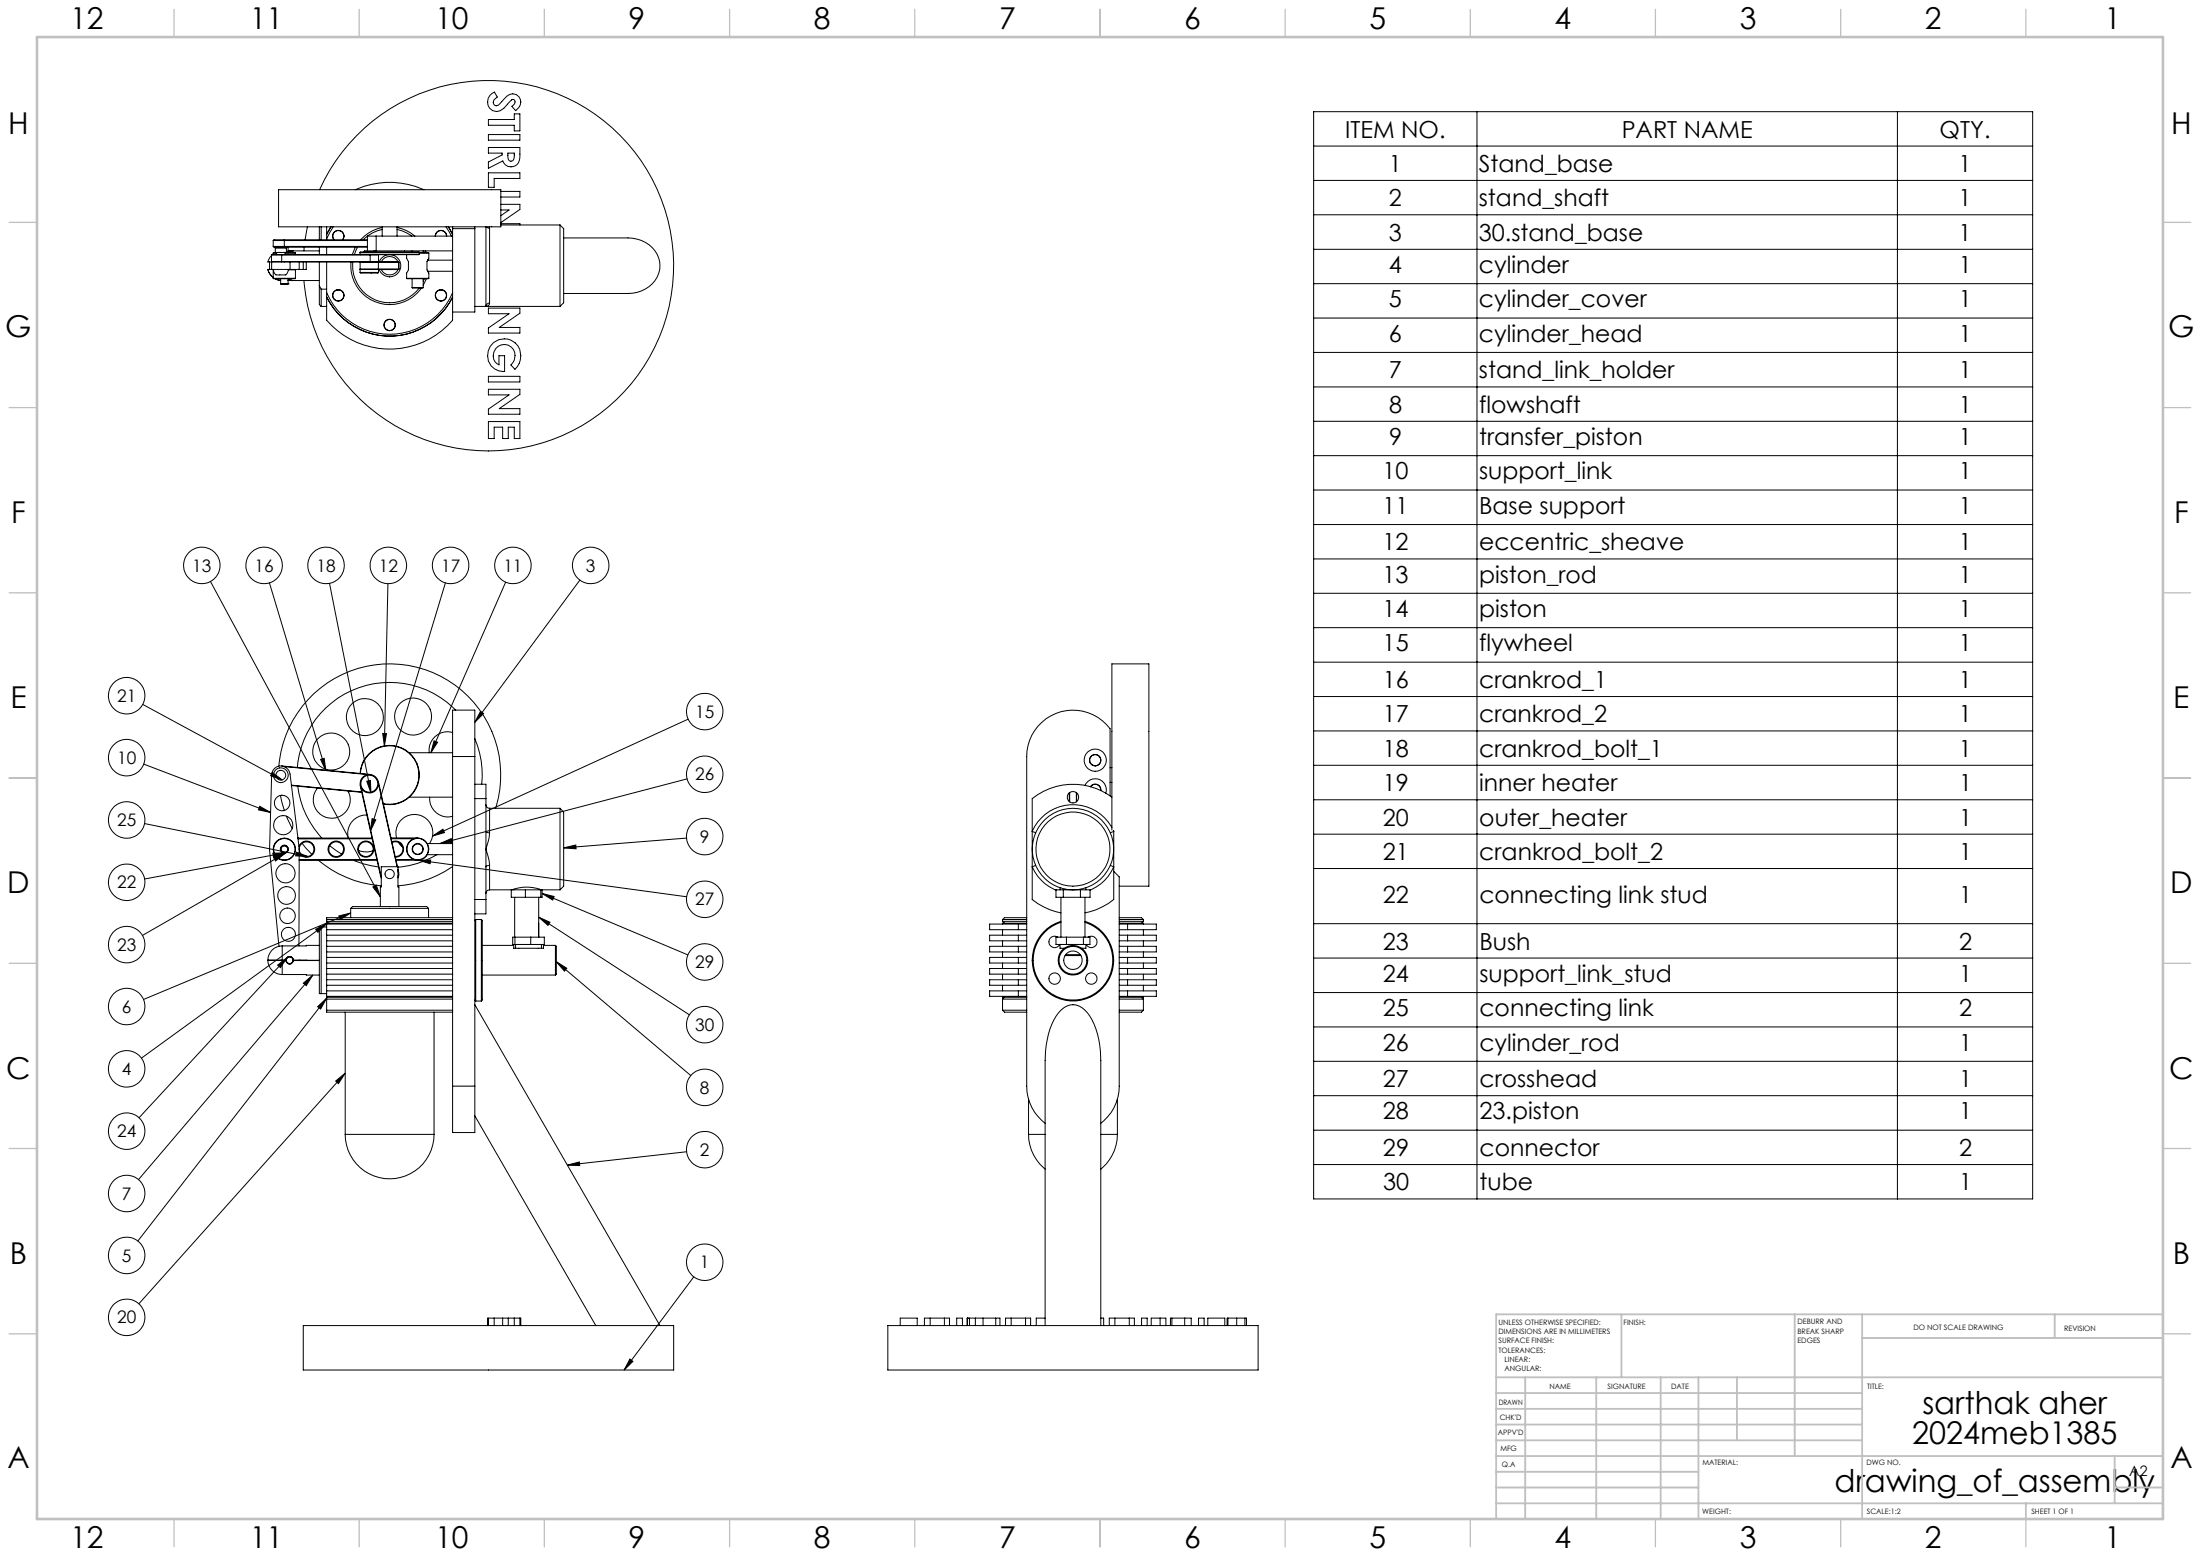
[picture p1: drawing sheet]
<svg xmlns="http://www.w3.org/2000/svg" width="594mm" height="420mm" viewBox="0 0 594 420" stroke-linecap="round" stroke-linejoin="round" font-family="sans-serif">
<g fill="none" stroke="#000" stroke-width=".27">
<path d="M131.9 39.8h8.5a6.7 6.7 0 0 1-.8 4.6 2.4 2.4 0 0 1-3.9-1l-3.8 2v-1.7l3.7-1.9v-.5h-3.7zM131.9 32.3h7v-1.6h1.5v4.6h-1.5v-1.5h-7zM131.9 36.3h8.5v1.5h-8.5zM132.3 25.8l1.2-.9 .8 1.3-.8 .7a.95 .95 0 0 0 0 1.4 .95 .95 0 0 0 1.4-.2l.6-.7a4.3 4.3 0 0 1 2.9-2.1 2.38 2.38 0 0 1 2.2 2 2.38 2.38 0 0 1-1.4 2.6l-1-1.2 .7-.6 .2-.6-.2-.5-.4-.2a2.19 2.19 0 0 0-1.5 1.3 4.4 4.4 0 0 1-2.9 2 2.61 2.61 0 0 1-2.3-1.6 2.61 2.61 0 0 1 .5-2.7zM354.7 30.1h194.1v293.5h-194.1zM354.7 39.4h194.1M398.8 30.1v293.5M512.3 30.1v293.5M75.2 51.2h60v10h-60zM86.3 51.2a50 50 0 0 1 80.7-15.1 50 50 0 0 1-14 80.9 50 50 0 0 1-70.9-41.3M95.9 51.2a22.5 22.5 0 0 1 18.6 0M131.9 46.7h8.5v1.5h-7v2.4h-1.5z"/>
<path d="M135.2 51.7h5.2v1.5h-5.2M135.2 55.2h5.2v1.3l-5.2 3.6M135.2 56.7h2.2l-2.2 1.5M137.1 41.3h1.8l-.2 1.6a.78 .78 0 0 1-.7 .6 .78 .78 0 0 1-.8-.5zM354.7 48.7h194.1M354.7 58h194.1M72.8 72.7h-.5a4 4 0 0 0 1.5 2.2M72.8 70.7h.5M72.8 72.7h.5M72.8 70.7v2M73.3 69l-1 1.7h.5M73.3 70.6h28.9"/>
<path d="M73.3 68.8h28.9M73.3 70.6l.1 .1M73.3 68.8v1.8M73.3 72.7h5M73.3 70.7h26.6M73.3 70.7v2M73.8 68.5l-.2 .2M73.8 64.9h25.4M73.8 66.5h25.4M73.8 66.5l.2 .2h.6M73.8 72.8h.1M73.8 75.1h6"/>
<path d="M73.8 68.3h.9M73.8 64.9v1.6M73.8 68.3v.4M73.8 72.8v2.3M73.8 72.7l.1 .4a1.22 1.22 0 0 0 1.7 1.1h.9a1.21 1.21 0 0 0 1.3-1.5M74.3 75.2l1.5 .5M74.3 67v1.1h3v-1.1M74.3 67h3M74.5 68.1l-.2 .1M74.6 66.7h2.5M74.6 66.7l-.3 .3M74.7 68.2l-.9 .1"/>
<path d="M74.7 68.1v.6M75.8 76.6h2M75.8 75.2v1.4M76.1 68.7l-2.8 .1M76.1 68.7v2M76.1 68.7h21.2M76.8 64.7h-2.8l-.2 .2M76.8 64.7h22.4M76.8 64.7v2M77 68.3h2.8M77 68.2l2.8 .1M77 68.1v.6"/>
<path d="M77.1 66.7l.2 .3M77.1 66.7h22.1M77.8 67.7h1.3M77.8 75.7h1.3M77.8 76.6h.1M77.8 66.7v1.5M77.8 75.2v1.4M77.8 72.8h2M78.3 70.7v2M78.7 75.6h-.9l8.4 .1M79.7 72.7l.1 .1M79.8 68.3v.4"/>
<path d="M79.8 72.8v2.3M80.8 70.7v2M81.9 70.7v2M82.1 66.7v1M82.7 70.7v2h-4.4M83 61.2l-.6 3.5M86.2 67.7l-8.4 .1h.9M86.2 61.2v3.5M86.2 77.1v5.1l.5 .5M86.2 77.1l.5 1M86.2 66.7v2M86.2 70.7v6.4"/>
<path d="M86.7 61.2v3.5M86.7 78.1v4.6M86.7 78.1h1.5M88.2 79a18.5 18.5 0 0 0 17 11.2 18.5 18.5 0 0 0 17-11.2M88.2 70.7v15.7a22.5 22.5 0 0 0 34 0v-2.2M88.2 61.2v3.5M88.2 66.7v2M89.4 61.2l-1.2 2M90 61.2l-1.8 3.2M90.2 64.7a1.54 1.54 0 0 1 .1-2.1 1.54 1.54 0 0 1 2.1 0 1.54 1.54 0 0 1 .1 2.1M90.2 64.7a1.49 1.49 0 0 1 .1-2.1 1.49 1.49 0 0 1 2.1 0 1.49 1.49 0 0 1 .1 2.1M91.1 78.3h.5"/>
<path d="M94.8 70.7a10.5 10.5 0 0 0 6.8 10.9 10.5 10.5 0 0 0 12.2-3.9M95.3 70.7a10 10 0 0 0 6.3 10.4 10 10 0 0 0 11.6-3.4M96 66.7l-.9 2M96.6 66.7l-.9 2M97.2 68.6h16M97.2 68.1h16M97.2 68.1v.5M97.2 68.6l.1 .1M97.2 73.5l.2 .2h4.6l.2-.2M97.2 73.5h5M97.2 70.8h5M97.2 72.6h5"/>
<path d="M97.2 70.8v1.8M97.2 72.6l.1 .1M97.3 70.7l-.1 .1M98.2 67.9v.1M99.2 67.7h-.8l-.2 .2M99.2 67.7h23M99.9 70.7h2.2M99.9 68.7v2M101 67.7l.2 .2h-3M101.2 67.7v.3M101.6 63.7v4M102.1 70.7l.1 .1"/>
<path d="M102.1 70.7h5.5M102.1 68.7l.1 .1M102.2 70.8v1.8M102.2 72.6l-.1 .1M102.2 70.8h5.5M102.2 72.6h5.5M102.2 72.7h-5v.8M102.2 68.8v1.8M102.2 72.7v.8M102.2 70.6l-.1 .1M102.2 72.7h5.4M102.4 70.7a3 3 0 0 1 4.6-1.4 3 3 0 0 1 0 4.8 3 3 0 0 1-4.6-1.4"/>
<path d="M102.9 72.7v.1M102.9 72.8a2.49 2.49 0 0 0 2.3 1.4 2.49 2.49 0 0 0 2.3-1.4M102.9 70.7a2.49 2.49 0 0 1 2.3-1.5 2.49 2.49 0 0 1 2.3 1.5M102.9 72.8h4.6M102.9 70.7h4.6M102.9 70.7h.1M103.2 61.9a10.1 10.1 0 0 0-5.1 2.8M103.2 61.4a10.8 10.8 0 0 0-5.8 3.3M103.2 61.2v2.5M107.2 61.9a10.2 10.2 0 0 1 4 1.8M107.2 61.4a10.4 10.4 0 0 1 4.8 2.3M107.2 61.2v2.5"/>
<path d="M107.5 70.7h.1M107.5 72.7v.1M107.6 70.7v2M107.6 70.7l.1 .1M107.7 70.8v1.8M107.7 72.6l-.1 .1M109.2 67.7v.3M109.8 68.7a2.29 2.29 0 0 0 .5 1.9v2.2a2.49 2.49 0 0 0-.5 2.3M109.8 75.1h6M111.3 77.6h3M111.3 67.7v.3M111.3 75.2v2.4"/>
<path d="M113.2 68.3h2.6M113.2 68.2l2.6 .1M113.2 68.6l-15.9 .1M113.2 68.1v.5M114.3 67.7v.5M114.3 75.2v2.4M114.4 67.7l.2 .5M114.6 75.2l-.3 .7M114.9 67.7l.2 .5M115.1 75.2l-.8 1.8M115.5 73.2h6.7M115.5 70.2h6.7"/>
<path d="M115.6 70.1v.1M115.6 73.2v.2M115.8 68.3a2.57 2.57 0 0 1-.5 2.2v2.3a2.49 2.49 0 0 1 .5 2.3M118.8 78.3h.5M120.4 61.2l1.5 2.5M120.5 63.7a1.52 1.52 0 0 0-1.5-1.5 1.52 1.52 0 0 0-1.5 1.5 1.55 1.55 0 0 1 1.6-1.5 1.55 1.55 0 0 1 1.5 1.5M121 61.2l1.2 2M122.2 61.7v22.5M122.2 61.2v.5M122.2 63.7h-23v4M122.2 61.7h6M128.2 61.7v22.5h-6"/>
<path d="M128.2 61.2v.5M131.2 61.2v21.5M131.4 61.2l.8 .4M132.1 61.2l.1 .4M132.2 61.6v20.2M135.2 60.4h5.2v.3M135.2 60.7h16M151.2 60.7l1 1v20l-1 1M151.2 60.7v22M152.2 64.2h17.3a8.2 8.2 0 0 1 8.7 7.5 8.1 8.1 0 0 1-8.7 7.5h-17.3M354.7 67.3h194.1M354.7 76.6h194.1"/>
<path d="M86.7 82.7h1.5M88.2 80.2a19 19 0 0 0 17 10.5 19 19 0 0 0 17-10.5M128.2 82.7h23M131.9 83.2h8.5v1.3l-5.6 3.9h5.6v1.5h-8.5v-1.4l5.5-3.8h-5.5zM132.2 81.8a.97 .97 0 0 0-1 .9M132.2 81.8l-.4 .7-.6 .2M133.2 92.5a4.6 4.6 0 0 1 6.5 .7 4.6 4.6 0 0 1-.7 6.5l-1.1-1.2a3 3 0 0 0 .1-4.8 3 3 0 0 0-4.6 1.3 2.63 2.63 0 0 0 1.3 3.5v-2.5h1.5v4.3a4.4 4.4 0 0 1-4.3-2.8 4.4 4.4 0 0 1 1.3-5zM354.7 85.8h194.1M354.7 95.1h194.1M131.9 113.8h8.5v4.6h-1.5v-3.1h-1.7v3.1h-1.5v-3.1h-2.3v3.1h-1.5zM131.9 101.6h8.5v1.5h-8.5zM131.9 105.1h8.5v1.4l-5.6 3.8h5.6v1.5h-8.5v-1.4l5.5-3.8h-5.5z"/>
<path d="M354.7 104.4h194.1M354.7 113.7h194.1M354.7 123h194.1M354.7 132.3h194.1M56.8 157l45.9 85.1M72.7 157.3l15.3 50.7M89 157.5l11.2 56.5M104.7 157.5l-.9 43.8M120.3 157.3l-20.3 67M136.5 157.1l-20.2 46.1M156.6 156.6l-28.4 38.4M354.7 141.6h194.1"/>
<path d="M354.7 150.9h194.1M354.7 160.1h194.1M354.7 169.4h194.1M354.7 178.7h194.1M38.5 190.1l37.7 20.4M103.3 198h1.1l-.6 3.3zM117.2 200l.9 .4-1.8 2.8zM122.2 197.7a5 5 0 0 0-6.3 5.5M123 191.7a25 25 0 0 0-26.3-6 25 25 0 0 0-16.4 21.5M128.2 199.4a24.5 24.5 0 0 1 1.9 12.3M129.8 192l.8 .6-2.4 2.4zM185.8 194.1l-69 31.6"/>
<path d="M354.7 188h194.1M354.7 197.3h194.1M38.8 206.3l34.3 13M70.1 217.6l3 1.7-3.3-.7zM73.5 208.5l2.7 2-3.1-1.1zM75.3 206.8a30 30 0 0 1 35.6-27.1 30 30 0 0 1 22.9 38.5M75.7 214.7l1.1 4M76.1 206.7l23.8 2.3M76.8 206.9l22.4 2.2M78.7 211.9l18.9 1.9M78.7 212l19 1.9M80.4 212.2a25.1 25.1 0 0 0 6.5 14"/>
<path d="M85.7 212.7a5 5 0 0 0 3.4 8.1 5 5 0 0 0 4.9-7.3M86.6 205l.9-.3 .5 3.3zM97.2 208.8a8 8 0 0 1 8.9-7.5 8 8 0 0 1 7 9.2 8 8 0 0 1-9.6 6.5M97.3 212.1l5.5 24.4M97.3 208.8a7.9 7.9 0 0 1 8.7-7.5 7.9 7.9 0 0 1 7 9.2 7.9 7.9 0 0 1-9.5 6.4M97.5 212.7l5.4 23.7M99 210.9l1-.2 .2 3.3zM99.1 220a5 5 0 0 0-5.1 6.2M102.2 211l5.1 22.9M102.2 211.7l5 22.2M110.5 203.2h11.7M110.5 215.2h11.7"/>
<path d="M116 215.2a5 5 0 0 0 6.2 5.2M122.2 204.2v-12.5h6v12.5M122.2 204.2v89M122.2 204.2h6M128.2 211.7h3v3.9M128.2 215.6h3M128.2 204.2v89M131.2 217.2a.96 .96 0 0 0 1 1M131.2 215.6v27.2M132.2 218.2v6.6M132.2 218.2h19M151.2 218.2v22"/>
<path d="M151.2 218.2l1 1v20l-1 1M185.5 210.2l-66.7 17.5M288.7 214h.1M288.7 214v2.4M288.8 213.9v2.5M290.6 213.9v2.5M290.7 214v2.4M292.9 212a3 3 0 0 1 3.9-1.6 3 3 0 0 1 1.8 3.7M297.2 213.4a1.49 1.49 0 0 0-1-1.6 1.49 1.49 0 0 0-1.7 .6 1.52 1.52 0 0 1 1.8-.7 1.52 1.52 0 0 1 1 1.7M299.7 214.8v-18.1a12.5 12.5 0 0 0-13.9-4.4 12.5 12.5 0 0 0-8.6 11.9v89a12.4 12.4 0 0 0 5 10M299.7 211.2h.5M299.7 207.2h.5"/>
<path d="M300.2 215.2a17.6 17.6 0 0 0-21.5 .4v27.2a18.1 18.1 0 0 0 7.8 3.6M354.7 206.6h194.1M354.7 215.9h194.1M39 222.3l44.1 8.9M73.7 230.3l3.3-.1-3.2 1.1zM73.9 231.5l3.1-1.2-2.6 2.1zM77 230.2l-37.9 7.1M77 230.3l-38.5 22.2M77.3 220.3l1.6 3.3M80 230l3.1 1.2-3.3-.2zM80.4 226.1l.1 .1M80.4 226.2h20"/>
<path d="M80.7 228.5a2.2 2.2 0 0 1 3.3-1.1 2.2 2.2 0 0 1 .2 3.5 2.2 2.2 0 0 1-3.4-.8M80.8 232.2h21M81.6 227.6l2.6 3M86 232.2a30 30 0 0 0 16.9 6.9M89 228.3l3.3 2.3M95.4 232.2a25.6 25.6 0 0 0 6.8 1.8M96.8 229.5a5.2 5.2 0 0 0 3.9 .1M100.5 221l1 .3-1.5 3zM100.5 226.4h-20.1M100.7 239.4l.9-.5 1.1 3.2zM101.7 232h-20.9M102.8 236.5l.1 .5"/>
<path d="M102.9 236.4v.3M102.9 236.4l-.1 .1M105.6 226.2h7.2M105.6 226.4h6.1M105.8 227.2a2.21 2.21 0 0 1 3.1 1.5 2.21 2.21 0 0 1-2.1 2.7M105.9 227.4a2 2 0 0 1 2.8 1.4 2 2 0 0 1-2 2.4M106.9 232h4.8M107.1 226.2a5 5 0 0 1 5.6-6.3 5 5 0 0 1 3.3 7.8M107.5 235.1l.1 .3M107.5 234.6l.1 .8M107.6 235.4l-.1 1.3M107.6 227.4l1.1 1.3"/>
<path d="M107.6 235.4h.1M107.6 235.4l.1 .7-.2 .9M112.8 232.2h-5.9M112.9 232.2l3.4-.1-.2 1zM112.9 232.2l72.5 9.9M115.4 230.7h6.8M115.4 227.7h6.8M116.8 225.7l2.8-1.9 .4 .9zM118 230.7a24.5 24.5 0 0 1-10.5 3.4M118.8 227.7l3-1.3 .3 .9zM122.2 233.9a29.5 29.5 0 0 1-14.7 5.2M122.2 227.5l-.2 .2"/>
<path d="M131.2 224.4l.2 .2 .8 .2M132.2 224.8l-.1 1.2-.9 3.2 .9 3.2 .1 1.2M132.2 233.6l-.7 .1-.3 .3M132.2 233.6v6.6M152.2 228.9l3.3-.8v1zM185.4 226.2l-33.2 2.7M279.6 233.6l-.9 .4a12 12 0 0 0 6.4 6.3M286.2 239.6v.6M293.2 239.6v.6M299.8 233.6l.9 .4a11.8 11.8 0 0 1-6.4 6.3M300.2 224.1v-44.9h10v60h-8M300.2 223.4a12 12 0 0 0-11.1-6.2 12 12 0 0 0-10.4 7.2l.9 .4"/>
<path d="M300.6 224.2l.1 .2-.9 .4M300.7 224.2v18.6a18.1 18.1 0 0 1-7.8 3.6M300.7 235.2l1.5 1.5v56.5a12.4 12.4 0 0 1-5 10M354.7 225.2h194.1M354.7 234.4h194.1M72.3 259.2l3.9 .1M72.3 259.2a3.9 3.9 0 0 0 3.9 3.8M72.3 259.2h4.9M75.7 259.2h.1M76.2 255.3v3.9h-3.9M76.2 259.3v3.7M76.2 259.3h1a.99 .99 0 0 0 1 .9 .99 .99 0 0 0 1-.9"/>
<path d="M76.2 255.3a3.9 3.9 0 0 0-3.9 3.9M77.2 259.2l.1 .4M77.2 259.2a1.01 1.01 0 0 1 1-1 1.01 1.01 0 0 1 1 1h7M77.5 258.5a1 1 0 0 1 1.2-.2 1 1 0 0 1 .5 1.1M77.6 258.4l-40.1 43.3M79.2 259.3h.1M79.2 259.3h7M80.7 255.3l.1-26.3-2.5-20.1a2.5 2.5 0 0 0-2.6-2.2 2.5 2.5 0 0 0-2.4 2.5l-.5 20.2 2.5 26M80.7 259.2h.1M82.7 259.2h.1M85.2 250.8l3-1.5-2.4 2.4zM86.2 255.2l-10 .1"/>
<path d="M86.7 250.2v18M88.2 259.9v1.5M88.2 256.9v1.5M88.2 253.9v1.5M88.2 250.2h-2v18h2M88.2 248.7h34M88.2 248.2h34M88.2 258.4h34M88.2 259.9h34M88.2 255.4h34M88.2 256.9h34M88.2 252.4h34"/>
<path d="M88.2 253.9h34M88.2 249.4h34M88.2 250.9h34M88.2 249.2h34M88.2 255.4v1.5M88.2 258.4v1.5M88.2 249.3l-50 36.3M91.5 247.2l3.2-.8-2.8 1.8zM94.7 245.2l.5-.5h20l.5 .5M94.7 245.2h21M94.7 245.2v2.5M94.7 246.4l-56 23.4"/>
<path d="M102.7 244.7l.2-10.8h4.6l.2 10.8M115.7 245.2v2.5M122.2 247.7h-34v6.2M128.2 242.8h3M128.4 248.2v22M128.4 248.2h1.6M128.4 248.2l-.2 .2M130 248.2v22M130 248.2l.2 .2v21.5l-.2 .3M130.2 255.2h8.5v.8h8v-.8h3.3M131.2 242.8v3.9h-3M132.2 240.2a.96 .96 0 0 0-1 1"/>
<path d="M132.2 240.2h19M138 240.2v2h8.4v-2M138.2 240.2a11 11 0 0 1 8 0M138.4 253h8.6v1.9h-8.6zM138.7 240v.2M139 242.2v10.8M139 253v1.9M139.2 254.9v1.1M141.9 240.2v2M143.3 253v1.9M145.5 247.6l3 1.3-.5 .9zM145.5 242.2v10.8"/>
<path d="M145.5 247.6l40.6 26.3M145.7 240v.2M146 240.2v2M146.2 254.9v1.1M146.4 241.2l3.2 .8-.4 .9zM146.4 241.2l39.3 16.6M150 255.2v8M150 255.2l.2 .2v7.5l-.2 .3M150.2 259.6l2.8 1.8-.6 .7zM150.2 259.6l36.3 30.7M270.7 248.7h6.5M270.7 248.2h6.5"/>
<path d="M270.7 248.7l.5 .5M270.7 248.2v.5M270.7 250.9v1.5M270.7 253.9v1.5M270.7 256.9v1.5M270.7 259.9v1.5M275 258.4h-7.8v1.5h7.8M275 255.4h-7.8v1.5h7.8M275 252.4h-7.8v1.5h7.8M275 249.4h-7.8v1.5h7.8M275 249.4v1.5M275 252.4v1.5"/>
<path d="M275 255.4v1.5M275 258.4v1.5M275 259.9h2.2M275 258.4h2.2M275 256.9h2.2M275 255.4h2.2M275 253.9h2.2M275 252.4h2.2M275 250.9h2.2M275 249.4h2.2M277.2 247.7h-6l-.5 .5M277.2 249.2h-6.5v.2"/>
<path d="M285.1 240.2h9.2v2h-9.2zM285.1 253h9.2v1.9h-9.2zM285.6 253a1.54 1.54 0 0 0-2.2 .4 1.54 1.54 0 0 0 .6 2.2 1.54 1.54 0 0 0 2.1-.7M286.2 254.9v1.1h1.2M286.5 248.7a11 11 0 0 0-5.7 16.9 11 11 0 0 0 17.8 0 11 11 0 0 0-5.7-16.9M286.5 248.9a10.7 10.7 0 0 0-5.5 16.6 10.7 10.7 0 0 0 17.4 0 10.7 10.7 0 0 0-5.5-16.6M286.5 242.2v10.8M287.1 240.2v2M287.2 256v.1M287.5 257.9h4.4M287.7 257.7h4M287.9 253v1.9"/>
<path d="M291.7 240.2v2M292.2 256v.1M292.5 253v1.9M292.9 242.2v10.8M293.2 254.9v1.1h-1.2M293.8 253a1.54 1.54 0 0 1 2.2 .4 1.54 1.54 0 0 1-.6 2.2 1.54 1.54 0 0 1-2.1-.7M302.2 248.7h6.5M302.2 248.2h6.5M302.2 247.7h6l.5 .5M302.2 249.2h6.5v.2M302.2 259.9h2.2M302.2 258.4h2.2"/>
<path d="M302.2 256.9h2.2M302.2 255.4h2.2M302.2 253.9h2.2M302.2 252.4h2.2M302.2 250.9h2.2M302.2 249.4h2.2M304.4 258.4h7.8v1.5h-7.8M304.4 255.4h7.8v1.5h-7.8M304.4 252.4h7.8v1.5h-7.8M304.4 249.4h7.8v1.5h-7.8M304.4 249.4v1.5M304.4 252.4v1.5"/>
<path d="M304.4 255.4v1.5M304.4 258.4v1.5M308.7 248.7l-.5 .5M308.7 248.2v.5M308.7 250.9v1.5M308.7 253.9v1.5M308.7 256.9v1.5M308.7 259.9v1.5M354.7 249.3h194.1M354.7 258.6h194.1M75 260.5l2.6-2.1-1.9 2.8zM76.2 263l10 .2"/>
<path d="M77.8 260.1h.9M81.9 265.4l2.6-2.2-1.8 2.8zM84.5 263.2l-47.1 55.2M85.8 271.7l2.4-2.3-1.6 3zM88.2 262.9v1.6M88.2 264.5v8.7h34M88.2 272.7h34M88.2 269.7h34M88.2 267.5h34M88.2 268.9h34M88.2 264.5h34M88.2 265.9h34"/>
<path d="M88.2 261.4h34M88.2 262.9h34M88.2 269.2h34M88.2 261.4v1.5M88.2 269.4l-51 65.6M93.2 273.2v33M117.2 273.2v33M128.2 269.9l.2 .3M128.2 271.2l50 86.6M128.4 270.2h1.6M130.2 263.2h19.8M270.7 272.7h6.5"/>
<path d="M270.7 272.7l.5 .5h6M270.7 269.7h6.5M270.7 268.9v.3h6.5M270.7 262.9v1.6M270.7 265.9v1.6M270.7 269.7v3M271.2 269.2l-.5 .5M275 267.5h-7.8v1.4h7.8M275 264.5h-7.8v1.4h7.8M275 261.4h-7.8v1.5h7.8M275 268.9h2.2M275 261.4v1.5"/>
<path d="M275 264.5v1.4M275 267.5v1.4M275 267.5h2.2M275 265.9h2.2M275 264.5h2.2M275 262.9h2.2M275 261.4h2.2M302.2 272.7h6.5M302.2 269.7h6.5M302.2 268.9h2.2M302.2 267.5h2.2M302.2 265.9h2.2"/>
<path d="M302.2 264.5h2.2M302.2 262.9h2.2M302.2 261.4h2.2M304.4 267.5h7.8v1.4h-7.8M304.4 264.5h7.8v1.4h-7.8M304.4 261.4h7.8v1.5h-7.8M304.4 261.4v1.5M304.4 264.5v1.4M304.4 267.5v1.4M308.2 269.2l.5 .5M308.7 272.7l-.5 .5h-6M308.7 268.9v.3h-6.5"/>
<path d="M308.7 262.9v1.6M308.7 265.9v1.6M308.7 269.7v3M354.7 267.9h194.1M354.7 277.2h194.1M90.6 291.8l2.6-2.1-1.8 2.8zM93.2 289.7l-55.7 62.2M122.2 293.2v12.5h6v-12.5M122.2 293.2h6M277.7 296.7v9.5M301.7 296.7v9.5M354.7 286.5h194.1"/>
<path d="M354.7 295.8h194.1M93.2 306.2a12 12 0 0 0 12 12 12 12 0 0 0 12-12M93.2 306.2h24M128.2 301.2l32.7 56.6M153.2 314.5l3.2-.9 .1 1zM185.4 310.9l-32.2 3.6M277.7 306.2a12.2 12.2 0 0 0 4.5 9.4M277.7 306.2h4.5M297.2 306.2h4.5M301.7 306.2a12.2 12.2 0 0 1-4.5 9.4M354.7 305.1h194.1M354.7 314.3h194.1"/>
<path d="M81.9 357.8h100v12h-100zM131.8 355.8h-.1v2M133.4 355.8v2M135.7 355.8v2M137.2 355.8v2M138.9 355.8v2M140.4 355.8h.2v2M140.4 355.8h-8.5v2M140.4 355.8v2M187.3 344.6l-18.8 25.2M239.7 357.8h100v12h-100zM243.1 357.8v-2h4.5v2"/>
<path d="M249.6 357.8v-2h6.8v2M251.1 355.8v2M255 355.8v2M258.3 357.8v-2h1.6v2M261.2 355.8h.1M261.2 355.8h.5M261.2 355.8v2M263.3 355.8h2.1M263.3 355.8h-1.5v2M263.3 355.8v2M265.4 355.8h3.5M265.4 355.8v2"/>
<path d="M268.9 355.8h1.1v2M268.9 355.8v2M271.5 357.8v-2h6.8v2M273 355.8v2M276.9 355.8v2M282.2 357.8v-71.6a21.4 21.4 0 0 1 3.6-12.9 4.6 4.6 0 0 1 7.8 0 21.4 21.4 0 0 1 3.6 12.9v71.6M282.2 355.8h-2.4v2M297.2 355.8h.8v2M299.5 357.8v-2h6.8v2M301 355.8v2M304.9 355.8v2M308.2 357.8v-2h1.5v2"/>
<path d="M310.8 357.8v-2h4v2M313.2 355.8v2M316.3 355.8h-.3v2M319.9 355.8h-3.5v2M319.9 355.8h1.7v2M319.9 355.8v2M323.6 357.8v-2h1.5v2M326.1 357.8v-2h4.6v2M331.5 355.8h2.4M331.5 355.8h-.2v2M331.5 355.8v2M333.9 355.8h2.2v2"/>
<path d="M333.9 355.8v2M336.2 355.8h.3v2M170.1 366.8l.8 .7-2.4 2.3z"/>
<circle cx="91.3" cy="79.7" r="1.55"/>
<circle cx="91.4" cy="79.7" r="1.5"/>
<circle cx="119.1" cy="79.7" r="1.48"/>
<circle cx="119.1" cy="79.7" r="1.55"/>
<circle cx="105.2" cy="87.7" r="1.55"/>
<circle cx="105.2" cy="87.7" r="1.51"/>
<circle cx="54.5" cy="152.6" r="4.9"/>
<circle cx="71.3" cy="152.6" r="4.9"/>
<circle cx="88" cy="152.6" r="4.9"/>
<circle cx="104.9" cy="152.6" r="4.9"/>
<circle cx="121.7" cy="152.6" r="4.9"/>
<circle cx="138.5" cy="152.6" r="4.9"/>
<circle cx="159.5" cy="152.6" r="4.9"/>
<circle cx="34.2" cy="187.8" r="4.9"/>
<circle cx="98.5" cy="193.6" r="5"/>
<circle cx="111.5" cy="193.4" r="5"/>
<circle cx="190.3" cy="192.1" r="4.9"/>
<circle cx="34.2" cy="204.5" r="4.9"/>
<circle cx="75.8" cy="209.2" r="1.32"/>
<circle cx="75.8" cy="209.2" r="2"/>
<circle cx="76.2" cy="216.7" r="2.1"/>
<circle cx="89.4" cy="202.9" r="5"/>
<circle cx="99.7" cy="211.5" r="2.49"/>
<circle cx="99.7" cy="211.5" r="2.31"/>
<circle cx="190.3" cy="209" r="4.9"/>
<circle cx="289.7" cy="215.2" r="1.55"/>
<circle cx="295.7" cy="205.2" r="1.55"/>
<circle cx="295.7" cy="205.2" r="2.99"/>
<circle cx="295.7" cy="205.2" r="1.49"/>
<circle cx="34.2" cy="221.3" r="4.9"/>
<circle cx="34.2" cy="238.1" r="4.9"/>
<circle cx="76.5" cy="222.7" r="2.59"/>
<circle cx="76.8" cy="229.2" r="3"/>
<circle cx="76.8" cy="229.2" r="1.1"/>
<circle cx="76.8" cy="229.2" r=".91"/>
<circle cx="76.8" cy="229.2" r="2.9"/>
<circle cx="76.8" cy="229.2" r="1"/>
<circle cx="77.1" cy="235.7" r="2.6"/>
<circle cx="82.8" cy="229.2" r="2"/>
<circle cx="90.8" cy="229.2" r="2"/>
<circle cx="90.8" cy="229.2" r="2.2"/>
<circle cx="98.8" cy="229.2" r="2"/>
<circle cx="98.8" cy="229.2" r="2.2"/>
<circle cx="105.2" cy="235.9" r="1.25"/>
<circle cx="112.8" cy="229.2" r="1.4"/>
<circle cx="112.8" cy="229.2" r="1.49"/>
<circle cx="112.8" cy="229.2" r="2.9"/>
<circle cx="112.8" cy="229.2" r="3"/>
<circle cx="190.3" cy="225.8" r="4.9"/>
<circle cx="289.7" cy="229.2" r="10"/>
<circle cx="289.7" cy="229.2" r="11"/>
<circle cx="34.2" cy="255" r="4.9"/>
<circle cx="77.4" cy="241.7" r="2.41"/>
<circle cx="77.6" cy="247.2" r="2.1"/>
<circle cx="77.9" cy="252.2" r="1.89"/>
<circle cx="78.2" cy="259.2" r=".9"/>
<circle cx="190.3" cy="259.7" r="4.9"/>
<circle cx="190.3" cy="242.7" r="4.9"/>
<circle cx="289.7" cy="259.2" r="3.8"/>
<circle cx="289.7" cy="259.2" r="4"/>
<circle cx="289.7" cy="259.2" r="2.51"/>
<circle cx="34.2" cy="271.7" r="4.9"/>
<circle cx="190.3" cy="276.6" r="4.9"/>
<circle cx="284.8" cy="264.1" r="1.55"/>
<circle cx="294.6" cy="264.1" r="1.55"/>
<circle cx="34.2" cy="288.5" r="4.9"/>
<circle cx="190.3" cy="293.5" r="4.9"/>
<circle cx="34.2" cy="305.3" r="4.9"/>
<circle cx="190.3" cy="310.3" r="4.9"/>
<circle cx="34.2" cy="322.1" r="4.9"/>
<circle cx="34.2" cy="338.9" r="4.9"/>
<circle cx="34.2" cy="355.6" r="4.9"/>
<circle cx="190.3" cy="340.7" r="4.9"/>
</g>
<g fill="none" stroke="#c0c0c0" stroke-width=".35">
<path d="M47 2.5v7.5M97 2.5v7.5M147 2.5v7.5M197 2.5v7.5M247 2.5v7.5M297 2.5v7.5M347 2.5v7.5M397 2.5v7.5M447 2.5v7.5M497 2.5v7.5M547 2.5v7.5M2.5 60h7.5"/>
<path d="M584 60h7.5M2.5 110h7.5M584 110h7.5M2.5 160h7.5M584 160h7.5M2.5 210h7.5M584 210h7.5M2.5 260h7.5M584 260h7.5M2.5 310h7.5M584 310h7.5M2.5 360h7.5"/>
<path d="M584 360h7.5M47 410v7.5M97 410v7.5M147 410v7.5M197 410v7.5M247 410v7.5M297 410v7.5M347 410v7.5M397 410v7.5M447 410v7.5M497 410v7.5M547 410v7.5"/>
</g>
<g fill="none" stroke="#c0c0c0" stroke-width=".5">
<path d="M437.8 354.8v17M484.6 354.8v38.2M502.8 354.8v55.2M554.8 354.8v6.4M584 354.8h-180v55.2M404 371.8h180M404 376h98.8M411.8 371.8v38.2M431 371.8v38.2M448.4 371.8v38.2M458.6 371.8v38.2M469 371.8v17"/>
<path d="M502.8 361.2h81.2M404 388.8h98.8M404 384.5h98.8M404 380.3h98.8M404 397.3h54.6M404 393h180M571 393v12.8M404 405.8h180M404 401.5h54.6M547 405.8v4.2M571 401.5h13"/>
</g>
<path d="M10 10h574v400h-574z" fill="none" stroke="#c0c0c0" stroke-width=".7"/>
<path d="M100.7 239.4l.9-.5 1.1 3.2zM86.6 205l.9-.3 .5 3.3zM99 210.9l1-.2 .2 3.3zM103.3 198h1.1l-.6 3.3zM100.5 221l1 .3-1.5 3zM117.2 200l.9 .4-1.8 2.8zM129.8 192l.8 .6-2.4 2.4zM116.8 225.7l2.8-1.9 .4 .9zM118.8 227.7l3-1.3 .3 .9zM152.2 228.9l3.3-.8v1zM112.9 232.2l3.4-.1-.2 1zM146.4 241.2l3.2 .8-.4 .9zM145.5 247.6l3 1.3-.5 .9zM150.2 259.6l2.8 1.8-.6 .7zM153.2 314.5l3.2-.9 .1 1zM170.1 366.8l.8 .7-2.4 2.3zM90.6 291.8l2.6-2.1-1.8 2.8zM85.8 271.7l2.4-2.3-1.6 3zM81.9 265.4l2.6-2.2-1.8 2.8zM75 260.5l2.6-2.1-1.9 2.8zM85.2 250.8l3-1.5-2.4 2.4zM91.5 247.2l3.2-.8-2.8 1.8zM73.9 231.5l3.1-1.2-2.6 2.1zM73.7 230.3l3.3-.1-3.2 1.1zM80 230l3.1 1.2-3.3-.2zM70.1 217.6l3 1.7-3.3-.7zM73.5 208.5l2.7 2-3.1-1.1z" fill="#000"/>
<g font-size="8.5">
<text x="519" y="381.8">sarthak aher</text>
<text x="516.3" y="389.9">2024meb1385</text>
<text x="495.4" y="402.7">drawing_of_assembly</text>
</g>
<g font-size="8.1">
<text x="19" y="8">12</text>
<text x="67.5" y="8">11</text>
<text x="117.5" y="8">10</text>
<text x="169.7" y="8">9</text>
<text x="219.7" y="8">8</text>
<text x="269.7" y="8">7</text>
<text x="319.7" y="8">6</text>
<text x="369.7" y="8">5</text>
<text x="419.7" y="8">4</text>
<text x="469.7" y="8">3</text>
<text x="519.7" y="8">2</text>
<text x="568.2" y="8">1</text>
<text x="2.2" y="36.1">H</text>
<text x="586.2" y="36.1">H</text>
<text x="1.4" y="91.1">G</text>
<text x="585.4" y="91.1">G</text>
<text x="3" y="141.1">F</text>
<text x="587" y="141.1">F</text>
<text x="2.8" y="191.1">E</text>
<text x="586.8" y="191.1">E</text>
<text x="2" y="241.1">D</text>
<text x="586" y="241.1">D</text>
<text x="1.7" y="291.1">C</text>
<text x="585.7" y="291.1">C</text>
<text x="2.7" y="341.1">B</text>
<text x="586.7" y="341.1">B</text>
<text x="2" y="396.1">A</text>
<text x="586" y="396.1">A</text>
<text x="19" y="418">12</text>
<text x="67.5" y="418">11</text>
<text x="117.5" y="418">10</text>
<text x="169.7" y="418">9</text>
<text x="219.7" y="418">8</text>
<text x="269.7" y="418">7</text>
<text x="319.7" y="418">6</text>
<text x="369.7" y="418">5</text>
<text x="419.7" y="418">4</text>
<text x="469.7" y="418">3</text>
<text x="519.7" y="418">2</text>
<text x="568.2" y="418">1</text>
</g>
<g font-size="6.3">
<text x="363.2" y="37.1">ITEM NO.</text>
<text x="437.9" y="37.1">PART NAME</text>
<text x="523.7" y="37.1">QTY.</text>
<text x="375" y="46.4">1</text>
<text x="399.3" y="46.4">Stand_base</text>
<text x="528.8" y="46.4">1</text>
<text x="375" y="55.7">2</text>
<text x="399.3" y="55.7">stand_shaft</text>
<text x="528.8" y="55.7">1</text>
<text x="375" y="65">3</text>
<text x="399.3" y="65">30.stand_base</text>
<text x="528.8" y="65">1</text>
<text x="375" y="73.7">4</text>
<text x="399.3" y="73.7">cylinder</text>
<text x="528.8" y="73.7">1</text>
<text x="375" y="83">5</text>
<text x="399.3" y="83">cylinder_cover</text>
<text x="528.8" y="83">1</text>
<text x="375" y="92.3">6</text>
<text x="399.3" y="92.3">cylinder_head</text>
<text x="528.9" y="92.3">1</text>
<text x="375" y="102.1">7</text>
<text x="399.3" y="102.1">stand_link_holder</text>
<text x="528.9" y="102.1">1</text>
<text x="375" y="111.4">8</text>
<text x="399.3" y="111.4">flowshaft</text>
<text x="528.9" y="111.4">1</text>
<text x="375" y="120.1">9</text>
<text x="399.3" y="120.1">transfer_piston</text>
<text x="528.9" y="120.1">1</text>
<text x="373.3" y="129.4">10</text>
<text x="399.3" y="129.4">support_link</text>
<text x="528.9" y="129.4">1</text>
<text x="373.3" y="138.7">11</text>
<text x="399.4" y="138.7">Base support</text>
<text x="528.9" y="138.7">1</text>
<text x="373.3" y="148.6">12</text>
<text x="399.4" y="148.6">eccentric_sheave</text>
<text x="528.9" y="148.6">1</text>
<text x="373.3" y="157.3">13</text>
<text x="399.4" y="157.3">piston_rod</text>
<text x="528.9" y="157.3">1</text>
<text x="373.3" y="166.5">14</text>
<text x="399.4" y="166.5">piston</text>
<text x="528.9" y="166.5">1</text>
<text x="373.3" y="175.8">15</text>
<text x="399.4" y="175.8">flywheel</text>
<text x="528.9" y="175.8">1</text>
<text x="373.3" y="185.7">16</text>
<text x="399.4" y="185.7">crankrod_1</text>
<text x="528.9" y="185.7">1</text>
<text x="373.3" y="195">17</text>
<text x="399.4" y="195">crankrod_2</text>
<text x="528.9" y="195">1</text>
<text x="373.3" y="204.3">18</text>
<text x="399.4" y="204.3">crankrod_bolt_1</text>
<text x="528.9" y="204.3">1</text>
<text x="373.3" y="213.6">19</text>
<text x="399.4" y="213.6">inner heater</text>
<text x="528.9" y="213.6">1</text>
<text x="373.3" y="222.8">20</text>
<text x="399.4" y="222.8">outer_heater</text>
<text x="528.9" y="222.8">1</text>
<text x="373.4" y="232.1">21</text>
<text x="399.4" y="232.1">crankrod_bolt_2</text>
<text x="528.9" y="232.1">1</text>
<text x="373.4" y="243.6">22</text>
<text x="399.4" y="243.6">connecting link stud</text>
<text x="529" y="243.6">1</text>
<text x="373.4" y="256.3">23</text>
<text x="399.4" y="256.3">Bush</text>
<text x="529" y="256.3">2</text>
<text x="373.4" y="265">24</text>
<text x="399.4" y="265">support_link_stud</text>
<text x="529" y="265">1</text>
<text x="373.4" y="274.3">25</text>
<text x="399.4" y="274.3">connecting link</text>
<text x="529" y="274.3">2</text>
<text x="373.4" y="283.6">26</text>
<text x="399.4" y="283.6">cylinder_rod</text>
<text x="529" y="283.6">1</text>
<text x="373.4" y="293.4">27</text>
<text x="399.5" y="293.4">crosshead</text>
<text x="529" y="293.4">1</text>
<text x="373.4" y="302.1">28</text>
<text x="399.5" y="302.1">23.piston</text>
<text x="529" y="302.1">1</text>
<text x="373.4" y="312">29</text>
<text x="399.5" y="312">connector</text>
<text x="529" y="312">2</text>
<text x="373.4" y="321.3">30</text>
<text x="399.5" y="321.3">tube</text>
<text x="529" y="321.3">1</text>
</g>
<g font-size="4.7">
<text x="51.9" y="154.3">13</text>
<text x="68.7" y="154.3">16</text>
<text x="85.5" y="154.3">18</text>
<text x="102.3" y="154.3">12</text>
<text x="119.1" y="154.3">17</text>
<text x="135.9" y="154.3">11</text>
<text x="158.2" y="154.3">3</text>
<text x="31.6" y="189.4">21</text>
<text x="187.7" y="193.7">15</text>
<text x="31.6" y="206.2">10</text>
<text x="187.7" y="210.7">26</text>
<text x="31.6" y="223">25</text>
<text x="189" y="227.5">9</text>
<text x="31.6" y="239.8">22</text>
<text x="187.7" y="244.4">27</text>
<text x="31.6" y="256.6">23</text>
<text x="187.7" y="261.3">29</text>
<text x="32.9" y="273.3">6</text>
<text x="187.7" y="278.2">30</text>
<text x="32.9" y="290.2">4</text>
<text x="189" y="295.2">8</text>
<text x="31.6" y="307">24</text>
<text x="189" y="312">2</text>
<text x="32.9" y="323.8">7</text>
<text x="32.9" y="340.5">5</text>
<text x="189" y="342.4">1</text>
<text x="31.6" y="357.2">20</text>
</g>
<text font-size="3.9" x="574.9" y="398.5">A2</text>
<g font-size="2">
<text x="404.6" y="357.6">UNLESS OTHERWISE SPECIFIED:</text>
<text x="438.4" y="357.6">FINISH:</text>
<text x="485.3" y="357.5">DEBURR AND</text>
<text x="485.3" y="360">BREAK SHARP</text>
<text x="516.6" y="359">DO NOT SCALE DRAWING</text>
<text x="557.3" y="359.2">REVISION</text>
<text x="404.6" y="360.1">DIMENSIONS ARE IN MILLIMETERS</text>
<text x="404.6" y="362.6">SURFACE FINISH:</text>
<text x="404.6" y="365.1">TOLERANCES:</text>
<text x="485.3" y="362.5">EDGES</text>
<text x="406.2" y="367.6">LINEAR:</text>
<text x="406.2" y="370.1">ANGULAR:</text>
<text x="418.3" y="375">NAME</text>
<text x="434" y="374.9">SIGNATURE</text>
<text x="451.2" y="374.9">DATE</text>
<text x="504.1" y="374.9">TITLE:</text>
<text x="404.6" y="379.1">DRAWN</text>
<text x="404.9" y="383.3">CHK'D</text>
<text x="404.4" y="387.4">APPV'D</text>
<text x="405.1" y="391.8">MFG</text>
<text x="405.5" y="396">Q.A</text>
<text x="459.6" y="395.5">MATERIAL:</text>
<text x="504" y="395.5">DWG NO.</text>
<text x="459.6" y="408.5">WEIGHT:</text>
<text x="504.1" y="408.6">SCALE:1:2</text>
<text x="548.5" y="408.6">SHEET 1 OF 1</text>
</g>
</svg>
